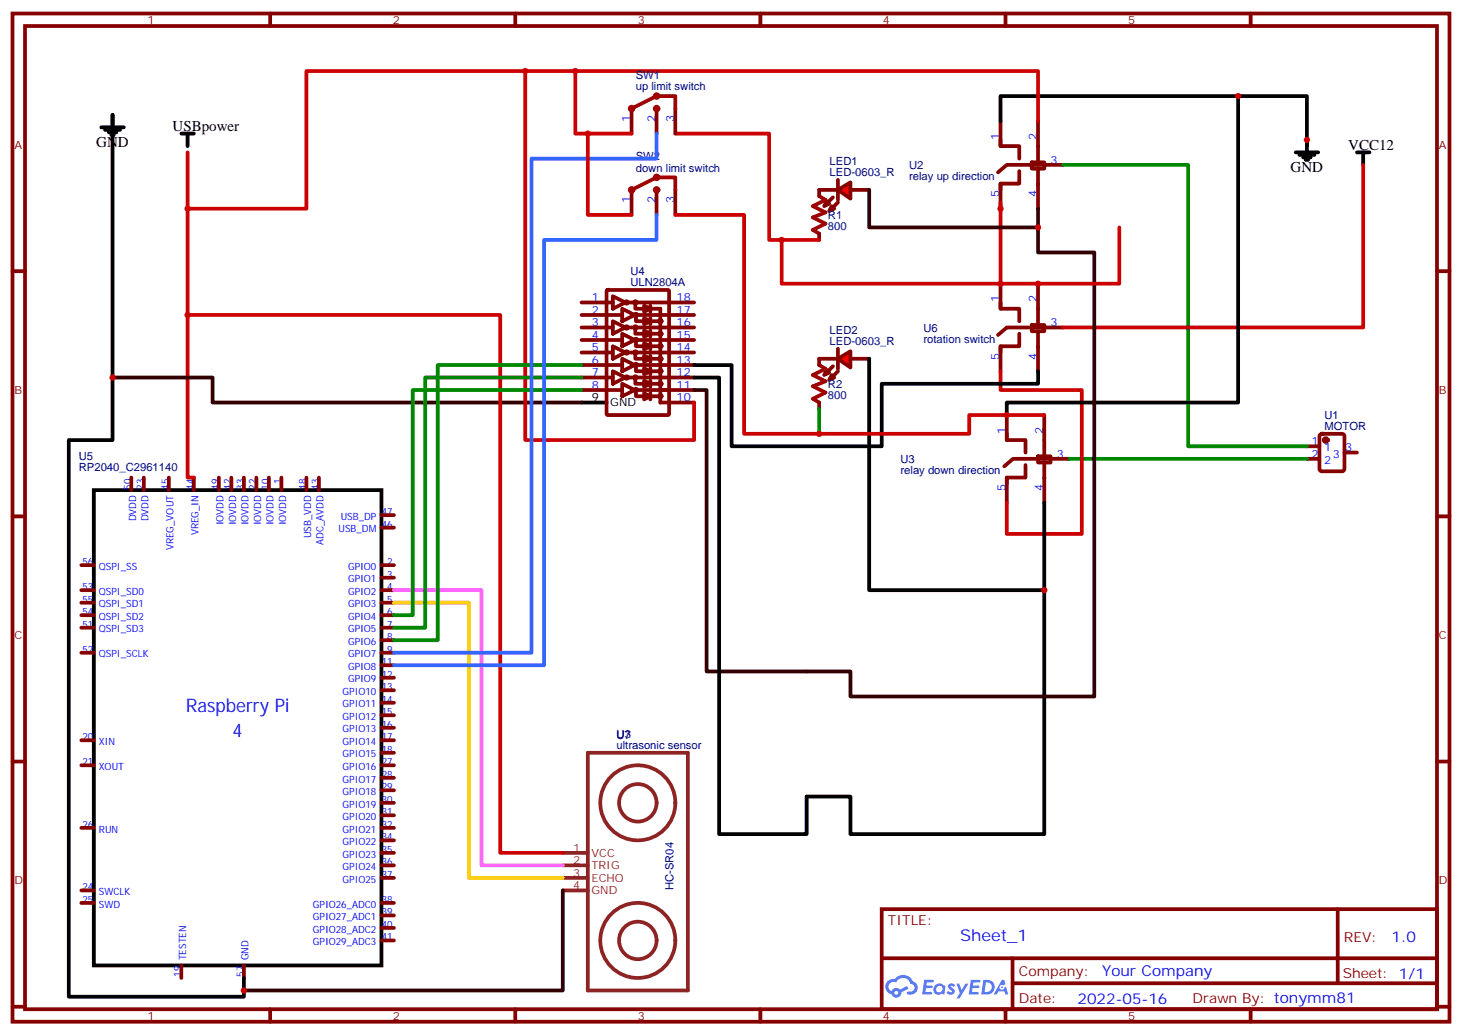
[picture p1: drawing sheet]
<svg xmlns="http://www.w3.org/2000/svg" width="412mm" height="292mm" viewBox="0 0 412 292" stroke-linecap="round" stroke-linejoin="round" font-family="sans-serif">
<g fill="none" stroke="#870000" stroke-width="1.1">
<path d="M3.5 3.8h405.4v284.3h-405.4zM7.1 7.3h398.2v277.3h-398.2zM76.2 3.8v3.5M145.3 3.8v3.5M214.5 3.8v3.5M283.6 3.8v3.5M352.8 3.8v3.5M3.5 76.5h3.6M405.3 76.5h3.6M3.5 145.6h3.6M405.3 145.6h3.6M3.5 214.8h3.6"/>
<path d="M405.3 214.8h3.6M248.7 256.4h156.6v28.2h-156.6zM377.3 256.4v20.9M248.7 270.2h156.5M285.6 277.3h119.6M285.6 270.2v14.2M3.5 283.9h3.6M76.2 284.6v3.5M145.3 284.6v3.5M214.5 284.6v3.5M283.6 284.6v3.5M352.8 284.6v3.5"/>
<path d="M405.3 283.9h3.6"/>
</g>
<g fill="#5487ff">
<path d="M267.7 277.6a1.22 1.22 0 0 1 1.7 .2l-.4 .6a.47 .47 0 0 0-.3-.4 .47 .47 0 0 0-.5 .2v.1a1.23 1.23 0 0 1 .8 2 1.44 1.44 0 0 1-2-.3l.5-.6 .7 .5a.29 .29 0 0 0 .3-.3 .29 .29 0 0 0-.2-.3 1.04 1.04 0 0 1-.6-1.7z"/>
<path d="M260.7 276.3h2.4l.3 .2-.2 .5-1.8 .1-.1 .8h1.5l.3 .4-.3 .4h-1.6l-.2 1.1h1.7l.2 .3-.2 .3-2.6 .1z"/>
<path d="M273.8 276.3h2.4l.3 .2-.1 .5-1.8 .1-.2 .8h1.6l.3 .4-.4 .4h-1.6l-.1 1.1h1.7l.2 .3-.2 .3-2.6 .1z"/>
<path d="M282.6 276.3h.7l.3 1.3-.6 .3a.69 .69 0 0 0-1 .3 .69 .69 0 0 0 .4 .9 .69 .69 0 0 0 .9-.6l.5-.2 .6 2.2h-.8l-.2-.9h-1.8l-.5 .9h-.8z"/>
<path d="M269.8 277.4h.8l.6 1.8 1.1-1.8h.9l-2.6 4.2h-.8l.9-1.5z"/>
<path d="M277.4 276.3l-.6 4.2h1.3a2.11 2.11 0 0 0 2.5-2.1 2.11 2.11 0 0 0-2.5-2.1zM278.1 277.1a1.39 1.39 0 0 1 1.7 1.4 1.39 1.39 0 0 1-1.8 1.3h-.3z"/>
<path d="M263.7 277.9a1.54 1.54 0 0 0-.1 2.2 1.54 1.54 0 0 0 2.2 .1l.6 .3 .3-2.3-.2-.3h-.4a1.49 1.49 0 0 0-2.4 0zM264 278.9a.94 .94 0 0 1 1.8 0 .94 .94 0 0 1-1.8 0z"/>
<path d="M250.4 276.7a2.18 2.18 0 0 0 1.1 3.7 1.44 1.44 0 0 0 1.6 .9 1.44 1.44 0 0 0 1.2-1.4l2-1.1-.5-.7-1.9 1a1.47 1.47 0 0 0-2.4 .4 1.39 1.39 0 0 1-.7-1.9 1.39 1.39 0 0 1 2-.5 2.12 2.12 0 0 1 2.2-1.3 2.12 2.12 0 0 1 1.9 1.7 1.14 1.14 0 0 1 1.1 1.4 1.14 1.14 0 0 1-1.7 .7 .43 .43 0 0 0-.5 .4 .43 .43 0 0 0 .4 .5 1.98 1.98 0 0 0 2.5-1.2 1.98 1.98 0 0 0-1.2-2.6 3.1 3.1 0 0 0-5.3-.6l-.9 .1zM252.3 280a.55 .55 0 0 1 1.1 0 .55 .55 0 0 1-1.1 0z"/>
<circle cx="282.6" cy="278.4" r=".26"/>
</g>
<g fill="none" stroke="#000" stroke-width="1.1">
<path d="M28.6 35.9h6.3M29.6 36.6h4.3M30.7 37.3h2.1M31.4 38h.7M31.7 32.4v3.5M51.2 37.7h3.5M52.9 37.7v3.5M368.7 39.4v3.6M365.5 43h6.3M366.5 43.7h4.3M367.6 44.4h2.1M368.3 45.1h.7"/>
<path d="M382.8 43h3.5M384.5 43v3.5M164 113.5h7.1"/>
</g>
<g fill="none" stroke="#870000" stroke-width="1.1">
<path d="M282.2 39.4v1.8h5.3v3.5M282.2 34.1v7.1M292.8 34.1v11.7M282.2 51.8v7M287.5 48.3v3.5h-5.3v1.8M291 45.8h3.6v1.8h-3.6zM292.8 47.6v11.2M299.9 46.5h-15.9l-2.5 2.1M164 99.4h8.9M164 92.4h8.9M164 95.9h7.1M164 85.3h8.9"/>
<path d="M164 88.8h11.5M171.2 81.9l.2-.1h17l.3 .1v34.8l-.2 .3-17.1 .1-.3-.2zM171.3 95.9h4.2M172.9 83.5l3.5 1.8-3.5 1.8zM172.9 90.6l3.5 1.8-3.5 1.7zM172.9 97.6l3.5 1.8-3.5 1.8zM175.5 87.1l3.5 1.7-3.5 1.8zM175.5 94.1l3.5 1.8-3.5 1.7zM177.1 99.4h18.7M177.1 92.4h18.7M177.1 85.3h18.7M179.2 85.3v1.8h2.5"/>
<path d="M179.2 92.4v1.7h2.5M179.2 99.4v1.8h2.5M179.4 89.2v1.4h2.3M179.4 96.2v1.4h2.5M179.7 88.7a.35 .35 0 0 0-.6-.1 .35 .35 0 0 0 .1 .5 .35 .35 0 0 0 .5-.3h16.1M179.7 95.8a.35 .35 0 0 0-.6-.2 .35 .35 0 0 0 .1 .6 .35 .35 0 0 0 .5-.3h16.1M183.4 87.1h2.9v26.4h9.5M183.4 86.2v1.7M183.4 89.7v1.8M183.4 93.2v1.8M183.4 96.8v1.7M183.4 90.6h2.9"/>
<path d="M183.4 94.1h2.9M183.4 97.6h2.9M164 102.9h11.5M164 106.5h8.9M164 110h11.5M172.9 104.7l3.5 1.8-3.5 1.7zM175.5 101.2l3.5 1.7-3.5 1.8zM175.5 108.2l3.5 1.8-3.5 1.8zM177.1 106.5h18.7M179.2 106.5v1.7h2.5M179.4 103.3v1.4h2.5M179.4 110.3v1.5h2.3"/>
<path d="M179.7 102.8a.35 .35 0 0 0-.6-.1 .35 .35 0 0 0 .1 .6 .35 .35 0 0 0 .5-.4h16.1M179.7 109.9a.35 .35 0 0 0-.6-.2 .35 .35 0 0 0 .1 .6 .35 .35 0 0 0 .5-.3h16.1M183.4 100.3v1.8M183.4 103.8v1.8M183.4 107.4v1.7M183.4 110.9v1.7M183.4 101.2h2.9M183.4 104.7h2.9M183.4 108.2h2.9M183.4 111.8h2.9M284 117.1v7M294.6 117.1v11.6"/>
<path d="M284 122.3v1.8h5.3v3.5M284 134.7v7M289.3 131.2v3.5h-5.3v1.8M292.8 128.7h3.5v1.8h-3.5zM294.6 130.5v11.2M301.6 129.4h-15.8l-2.5 2.1M368.7 125.9h3.5M368.7 129.4h3.5M372.4 122.5l.5-.2h5.6l.7 .5v9.4l-.4 .7h-5.9l-.7-.4v-9.5zM379.2 127.6h3.6"/>
<circle cx="176.7" cy="92.4" r=".35"/>
<circle cx="176.7" cy="85.3" r=".35"/>
<circle cx="176.7" cy="99.4" r=".35"/>
<circle cx="176.7" cy="106.5" r=".35"/>
</g>
<g fill="#870000" stroke="#870000" stroke-width="1.1">
<path d="M181.7 86.2l1.7 .9-1.7 .8z"/>
<path d="M181.7 89.7l1.7 .9-1.7 .9z"/>
<path d="M181.7 93.2l1.7 .9-1.7 .9z"/>
<path d="M181.7 96.8l1.7 .8-1.7 .9z"/>
<path d="M181.7 100.3l1.7 .9-1.7 .9z"/>
<path d="M181.7 103.8l1.7 .9-1.7 .9z"/>
<path d="M181.7 107.4l1.7 .8-1.7 .9z"/>
<path d="M181.7 110.9l1.7 .9-1.7 .8z"/>
<circle cx="373.9" cy="124.1" r=".53"/>
<circle cx="186.3" cy="104.7" r=".35"/>
<circle cx="186.3" cy="101.2" r=".35"/>
<circle cx="186.3" cy="97.6" r=".35"/>
<circle cx="186.3" cy="94.1" r=".35"/>
<circle cx="186.3" cy="90.6" r=".35"/>
<circle cx="186.3" cy="108.2" r=".35"/>
<circle cx="179.2" cy="106.5" r=".35"/>
<circle cx="179.2" cy="99.4" r=".35"/>
<circle cx="179.2" cy="92.4" r=".35"/>
<circle cx="179.2" cy="85.3" r=".35"/>
<circle cx="186.3" cy="111.8" r=".35"/>
</g>
<g fill="#f00" stroke="#870000" stroke-width="1.1">
<path d="M236.4 53.6l3.5-2.2v4.6z"/>
<path d="M236.4 50.7v5.7z"/>
</g>
<g fill="#870000" stroke="#870000" stroke-width="1.1">
<path d="M236.4 57.1l-1.5 1.4z"/>
<path d="M234.9 55.7l-1.4 1.4z"/>
</g>
<g fill="#f00" stroke="#870000" stroke-width="1.1">
<path d="M234.6 58.1l.7 .7-1.4 .7z"/>
<path d="M233.2 56.7l.7 .7-1.4 .7z"/>
</g>
<path d="M231.1 53.6h5.3M239.9 53.6h5.3" fill="none" stroke="#870000" stroke-width="1.1"/>
<g fill="#f00" stroke="#870000" stroke-width="1.1">
<path d="M236.4 101.2l3.5-2.1v4.5z"/>
<path d="M236.4 98.4v5.6z"/>
</g>
<g fill="#870000" stroke="#870000" stroke-width="1.1">
<path d="M236.4 104.7l-1.5 1.4z"/>
<path d="M234.9 103.3l-1.4 1.4z"/>
</g>
<g fill="#f00" stroke="#870000" stroke-width="1.1">
<path d="M234.6 105.8l.7 .7-1.4 .7z"/>
<path d="M233.2 104.4l.7 .7-1.4 .7z"/>
</g>
<g fill="none" stroke="#870000" stroke-width="1.1">
<path d="M178.2 30.6v7.1M185.2 30.6v7.1M190.5 30.6v7.1M178.2 53.6v7M185.2 53.6v7M190.5 53.6v7M231.1 53.6v1.7M231.1 65.9v1.8M282.2 85.3v1.8h5.3v3.5M282.2 80v7.1M282.2 97.6v7.1M287.5 94.1v3.5h-5.3v1.8"/>
<path d="M291 91.7h3.6v1.7h-3.6zM292.8 80v11.7M292.8 93.4v11.3M299.9 92.4h-15.9l-2.5 2.1M231.1 113.5v1.8M236.4 101.2h-5.3v1.7M239.9 101.2h5.3M37 134.7v3.5M40.6 134.7v3.5M47.6 134.7v3.5M54.7 134.7v3.5M61.7 134.7v3.5"/>
<path d="M65.3 134.7v3.5M68.8 134.7v3.5M72.3 134.7v3.5M75.8 134.7v3.5M79.4 134.7v3.5M86.4 134.7v3.5M90 134.7v3.5M22.9 159.4h3.6M107.6 159.4h3.5M107.6 148.8h3.5M107.6 145.3h3.5M22.9 166.4h3.6"/>
<path d="M22.9 170h3.6M22.9 177h3.6M22.9 173.5h3.6M107.6 162.9h3.5M107.6 166.4h3.5M107.6 170h3.5M107.6 177h3.5M107.6 173.5h3.5M22.9 184.1h3.6M107.6 187.6h3.5M107.6 191.1h3.5M107.6 194.7h3.5"/>
<path d="M107.6 198.2h3.5M107.6 184.1h3.5M107.6 180.6h3.5M22.9 208.8h3.6M22.9 215.8h3.6M107.6 201.7h3.5M107.6 205.2h3.5M107.6 208.8h3.5M107.6 212.3h3.5M107.6 215.8h3.5M107.6 219.4h3.5M22.9 233.5h3.6"/>
<path d="M107.6 233.5h3.5M107.6 222.9h3.5M107.6 226.4h3.5M107.6 229.9h3.5M107.6 237h3.5M22.9 251.1h3.6M22.9 254.6h3.6M107.6 254.6h3.5M107.6 240.5h3.5M107.6 244.1h3.5M107.6 247.6h3.5M107.6 258.2h3.5"/>
<path d="M51.2 272.3v3.5M68.8 272.3v3.5M107.6 261.7h3.5M107.6 265.2h3.5"/>
</g>
<path d="M31.7 32.4v91.7h-12.3v157h49.4v-5.3M282.2 34.1v-7h86.5v14.1M349.2 27.1v86.4h-65.2v3.6M195.8 106.5h7v128.7h24.7v-10.6h12.4v10.6h54.7v-93.5M195.8 102.9h10.6v23h42.3v-17.7h44.1v-3.5M245.2 101.2v65.2h49.4M26.5 138.2h81.1v134.1h-81.1z" fill="none" stroke="#000" stroke-width="1.1"/>
<path d="M148.2 20v104.1h47.6v-10.6M162.3 20v17.7h15.9M165.8 37.7v22.9h12.4M190.5 37.7h26.5v30h14.1M292.8 34.1v-14.1h-206.4v38.8h-33.5M52.9 43v91.7h1.8M282.2 57.1v22.9M384.5 46.5v45.9h-84.6M190.5 60.6h19.4v61.7h63.5v-5.2h21.2M315.7 64.1v15.9h-95.2v-12.3M52.9 88.8h88.2v151.7h17.6M282.2 104.7v5.3h23v40.6h-21.2v-8.9" fill="none" stroke="#c00" stroke-width="1.1"/>
<path d="M299.9 46.5h35.2v79.4h33.6M164 110h-47.6v63.5h-5.3M164 106.5h-44.1v70.5h-8.8M164 102.9h-40.5v77.7h-12.4M231.1 115.3v7M301.6 129.4h67.1" fill="none" stroke="#008700" stroke-width="1.1"/>
<path d="M245.2 53.6v10.5h47.6M292.8 58.8v12.4h15.9v125.2h-68.8v-7h-40.6v-79.4h-3.5M31.7 106.5h28.3v7h104M158.7 251.1v28.2h-89.9" fill="none" stroke="#300" stroke-width="1.1"/>
<path d="M231.1 55.3l1.7 1.1-3.5 1.7 3.5 1.8-3.5 1.4 3.5 1.8-3.5 1.7 1.8 1.1M231.1 102.9l1.7 1.1-3.5 1.8 3.5 1.7-3.5 1.4 3.5 1.8-3.5 1.8 1.8 1" fill="none" stroke="#a10000" stroke-width="1.1"/>
<g fill="none" stroke="#8c2424" stroke-width="1.1">
<path d="M165.8 212.3h28.2v67h-28.2zM158.7 240.5h7.1M158.7 244.1h7.1M158.7 247.6h7.1M158.7 251.1h7.1"/>
<circle cx="179.9" cy="226.4" r="10.6"/>
<circle cx="179.9" cy="226.4" r="5.3"/>
<circle cx="179.9" cy="265.2" r="10.6"/>
<circle cx="179.9" cy="265.2" r="5.3"/>
</g>
<path d="M111.1 166.4h24.7v77.7h22.9" fill="none" stroke="#f6f" stroke-width="1.1"/>
<path d="M111.1 170h21.2v77.6h26.4" fill="none" stroke="#fc0" stroke-width="1.1"/>
<g fill="none" stroke="#900" stroke-width="1.1">
<path d="M178.2 30.6l7-3.5h5.3v3.5M178.2 53.6l7-3.6h5.3v3.6"/>
<circle cx="178.2" cy="30.6" r=".53"/>
<circle cx="185.2" cy="30.6" r=".53"/>
<circle cx="185.2" cy="27.1" r=".53"/>
<circle cx="178.2" cy="53.6" r=".53"/>
<circle cx="185.2" cy="50" r=".53"/>
<circle cx="185.2" cy="53.6" r=".53"/>
</g>
<path d="M185.2 37.7v7h-35.3v139.4h-38.8M185.2 60.6v7.1h-31.7v119.9h-42.4" fill="none" stroke="#36f" stroke-width="1.1"/>
<g fill="#c00">
<circle cx="368.7" cy="39.4" r=".88"/>
<circle cx="282.2" cy="58.8" r=".88"/>
<circle cx="349.3" cy="27.1" r=".88"/>
<circle cx="31.8" cy="106.5" r=".88"/>
<circle cx="292.8" cy="64.1" r=".88"/>
<circle cx="294.6" cy="166.4" r=".88"/>
<circle cx="52.9" cy="58.8" r=".88"/>
<circle cx="148.2" cy="20" r=".88"/>
<circle cx="68.8" cy="279.3" r=".88"/>
<circle cx="52.9" cy="88.8" r=".88"/>
<circle cx="162.3" cy="20" r=".88"/>
<circle cx="220.5" cy="67.7" r=".88"/>
<circle cx="282.2" cy="80" r=".88"/>
<circle cx="292.8" cy="80" r=".88"/>
<circle cx="165.8" cy="37.7" r=".88"/>
<circle cx="284" cy="117.1" r=".88"/>
<circle cx="231.1" cy="122.3" r=".88"/>
</g>
<g font-size="5.3" fill="#00f">
<text x="52.4" y="200.8">Raspberry Pi</text>
<text x="65.6" y="207.9">4</text>
</g>
<text font-size="4.6" fill="#00f" x="270.8" y="265.4">Sheet_1</text>
<g font-size="4.2">
<text x="27.2" y="41.6">GND</text>
<text x="48.7" y="37">USBpower</text>
<text x="380.3" y="42.3">VCC12</text>
<text x="364.1" y="48.6">GND</text>
</g>
<g font-size="4.2" fill="#00f">
<text x="392.5" y="265.7">1.0</text>
<text x="310.9" y="275.2">Your Company</text>
<text x="304" y="283">2022-05-16</text>
</g>
<g font-size="3.9" fill="#800">
<text x="250.5" y="261">TITLE:</text>
<text x="379.1" y="265.7">REV:</text>
<text x="287.4" y="275.2">Company:</text>
<text x="378.7" y="275.8">Sheet: 1/1</text>
<text x="287.4" y="282.9">Date:</text>
<text x="336.4" y="282.9">Drawn By: tonymm81</text>
</g>
<g font-size="3.2" fill="#800">
<text x="41.6" y="6.8">1</text>
<text x="110.8" y="6.8">2</text>
<text x="179.9" y="6.8">3</text>
<text x="249.1" y="6.8">4</text>
<text x="318.2" y="6.8">5</text>
<text x="4.1" y="41.9">A</text>
<text x="405.9" y="41.9">A</text>
<text x="4.1" y="111.1">B</text>
<text x="405.9" y="111.1">B</text>
<text x="4.1" y="180.2">C</text>
<text x="405.9" y="180.2">C</text>
<text x="4.1" y="249.3">D</text>
<text x="405.9" y="249.3">D</text>
<text x="41.6" y="287.6">1</text>
<text x="110.8" y="287.6">2</text>
<text x="179.9" y="287.6">3</text>
<text x="249.1" y="287.6">4</text>
<text x="318.2" y="287.6">5</text>
</g>
<g font-size="3.2" fill="#000080">
<text x="179.3" y="22.3">SW1</text>
<text x="179.3" y="25.5">up limit switch</text>
<text x="179.3" y="45.3">SW2</text>
<text x="234" y="46.5">LED1</text>
<text x="256.5" y="47.6">U2</text>
<text x="179.3" y="48.4">down limit switch</text>
<text x="234" y="49.7">LED-0603_R</text>
<text x="256.5" y="50.9">relay up direction</text>
<text x="233.5" y="64.8">800</text>
<text x="233.5" y="61.7">R1</text>
<text x="177.8" y="77.5">U4</text>
<text x="177.8" y="80.7">ULN2804A</text>
<text x="234" y="94.1">LED2</text>
<text x="260.5" y="93.5">U6</text>
<text x="234" y="97.3">LED-0603_R</text>
<text x="260.5" y="96.7">rotation switch</text>
<text x="233.5" y="112.5">800</text>
<text x="233.5" y="109.3">R2</text>
<text x="373.6" y="118.1">U1</text>
<text x="373.6" y="121.3">MOTOR</text>
<text x="22.2" y="129.7">U5</text>
<text x="254" y="130.5">U3</text>
<text x="22.2" y="132.9">RP2040_C2961140</text>
<text x="254" y="133.8">relay down direction</text>
<text x="173.9" y="208.3">U7</text>
<text x="173.9" y="208.1">U3</text>
<text x="173.9" y="211.2">ultrasonic sensor</text>
<text x="190" y="251.1" transform="rotate(-90 190 251.1)">HC-SR04</text>
</g>
<g font-size="3.2" fill="#00f">
<text x="177.8" y="34.4" transform="rotate(-90 177.8 34.4)">1</text>
<text x="184.9" y="34.4" transform="rotate(-90 184.9 34.4)">2</text>
<text x="190.1" y="34.4" transform="rotate(-90 190.1 34.4)">3</text>
<text x="281.9" y="39.4" transform="rotate(-90 281.9 39.4)">1</text>
<text x="292.5" y="39.4" transform="rotate(-90 292.5 39.4)">2</text>
<text x="296.3" y="46.1">3</text>
<text x="177.8" y="57.3" transform="rotate(-90 177.8 57.3)">1</text>
<text x="184.9" y="57.3" transform="rotate(-90 184.9 57.3)">2</text>
<text x="190.1" y="57.3" transform="rotate(-90 190.1 57.3)">3</text>
<text x="281.9" y="55.6" transform="rotate(-90 281.9 55.6)">5</text>
<text x="292.5" y="55.6" transform="rotate(-90 292.5 55.6)">4</text>
<text x="167" y="84.9">1</text>
<text x="167" y="88.5">2</text>
<text x="190.9" y="84.9">18</text>
<text x="190.9" y="88.5">17</text>
<text x="281.9" y="85.3" transform="rotate(-90 281.9 85.3)">1</text>
<text x="292.5" y="85.3" transform="rotate(-90 292.5 85.3)">2</text>
<text x="167" y="92">3</text>
<text x="167" y="95.5">4</text>
<text x="190.9" y="95.5">15</text>
<text x="190.9" y="92">16</text>
<text x="296.3" y="92">3</text>
<text x="167" y="99.1">5</text>
<text x="190.9" y="99.1">14</text>
<text x="281.9" y="101.4" transform="rotate(-90 281.9 101.4)">5</text>
<text x="292.5" y="101.4" transform="rotate(-90 292.5 101.4)">4</text>
<text x="167" y="102.6">6</text>
<text x="167" y="106.1">7</text>
<text x="190.9" y="106.1">12</text>
<text x="190.9" y="102.6">13</text>
<text x="167" y="109.6">8</text>
<text x="190.9" y="113.2">10</text>
<text x="190.9" y="109.6">11</text>
<text x="283.6" y="122.3" transform="rotate(-90 283.6 122.3)">1</text>
<text x="294.2" y="122.3" transform="rotate(-90 294.2 122.3)">2</text>
<text x="370" y="125.5">1</text>
<text x="298.1" y="129">3</text>
<text x="370" y="129">2</text>
<text x="373.5" y="127.3">1</text>
<text x="373.5" y="130.8">2</text>
<text x="375.9" y="129">3</text>
<text x="379.4" y="127.3">3</text>
<text x="283.6" y="138.5" transform="rotate(-90 283.6 138.5)">5</text>
<text x="294.2" y="138.5" transform="rotate(-90 294.2 138.5)">4</text>
</g>
<g font-size="3.2">
<text x="167" y="113.2">9</text>
<text x="172.2" y="114.6">GND</text>
</g>
<g font-size="3.2" fill="#8d2323">
<text x="161.7" y="240.2">1</text>
<text x="161.7" y="243.7">2</text>
<text x="166.9" y="241.6">VCC</text>
<text x="166.9" y="245.1">TRIG</text>
<text x="161.7" y="247.2">3</text>
<text x="161.7" y="250.8">4</text>
<text x="166.9" y="248.6">ECHO</text>
<text x="166.9" y="252.2">GND</text>
</g>
<g font-size="2.8" fill="#00f">
<text x="79.3" y="136.6" transform="rotate(-90 79.3 136.6)">1</text>
<text x="37" y="138.1" transform="rotate(-90 37 138.1)">50</text>
<text x="40.5" y="138.1" transform="rotate(-90 40.5 138.1)">23</text>
<text x="47.6" y="138.1" transform="rotate(-90 47.6 138.1)">45</text>
<text x="54.6" y="138.1" transform="rotate(-90 54.6 138.1)">44</text>
<text x="61.7" y="138.1" transform="rotate(-90 61.7 138.1)">49</text>
<text x="65.2" y="138.1" transform="rotate(-90 65.2 138.1)">42</text>
<text x="68.8" y="138.1" transform="rotate(-90 68.8 138.1)">33</text>
<text x="72.3" y="138.1" transform="rotate(-90 72.3 138.1)">22</text>
<text x="75.8" y="138.1" transform="rotate(-90 75.8 138.1)">10</text>
<text x="86.4" y="138.1" transform="rotate(-90 86.4 138.1)">48</text>
<text x="89.9" y="138.1" transform="rotate(-90 89.9 138.1)">43</text>
<text x="38.4" y="147.1" transform="rotate(-90 38.4 147.1)">DVDD</text>
<text x="41.9" y="147.1" transform="rotate(-90 41.9 147.1)">DVDD</text>
<text x="63.1" y="148.2" transform="rotate(-90 63.1 148.2)">IOVDD</text>
<text x="66.6" y="148.2" transform="rotate(-90 66.6 148.2)">IOVDD</text>
<text x="70.1" y="148.2" transform="rotate(-90 70.1 148.2)">IOVDD</text>
<text x="73.6" y="148.2" transform="rotate(-90 73.6 148.2)">IOVDD</text>
<text x="77.2" y="148.2" transform="rotate(-90 77.2 148.2)">IOVDD</text>
<text x="80.7" y="148.2" transform="rotate(-90 80.7 148.2)">IOVDD</text>
<text x="96.1" y="146.6">USB_DP</text>
<text x="107.7" y="148.8">46</text>
<text x="107.7" y="145.2">47</text>
<text x="48.9" y="155.2" transform="rotate(-90 48.9 155.2)">VREG_VOUT</text>
<text x="56" y="151" transform="rotate(-90 56 151)">VREG_IN</text>
<text x="87.8" y="151.8" transform="rotate(-90 87.8 151.8)">USB_VDD</text>
<text x="91.3" y="153.7" transform="rotate(-90 91.3 153.7)">ADC_AVDD</text>
<text x="95.5" y="150.1">USB_DM</text>
<text x="23.3" y="159.3">56</text>
<text x="27.9" y="160.7">QSPI_SS</text>
<text x="98.2" y="160.7">GPIO0</text>
<text x="109.2" y="159.3">2</text>
<text x="23.3" y="166.4">53</text>
<text x="27.9" y="167.8">QSPI_SD0</text>
<text x="98.2" y="164.2">GPIO1</text>
<text x="98.2" y="167.8">GPIO2</text>
<text x="109.2" y="162.9">3</text>
<text x="109.2" y="166.4">4</text>
<text x="23.3" y="173.5">54</text>
<text x="23.3" y="169.9">55</text>
<text x="27.9" y="171.3">QSPI_SD1</text>
<text x="98.2" y="171.3">GPIO3</text>
<text x="109.2" y="169.9">5</text>
<text x="109.2" y="173.5">6</text>
<text x="23.3" y="177">51</text>
<text x="27.9" y="178.3">QSPI_SD3</text>
<text x="27.9" y="174.8">QSPI_SD2</text>
<text x="98.2" y="174.8">GPIO4</text>
<text x="98.2" y="178.3">GPIO5</text>
<text x="109.2" y="177">7</text>
<text x="23.3" y="184">52</text>
<text x="27.9" y="185.4">QSPI_SCLK</text>
<text x="98.2" y="181.9">GPIO6</text>
<text x="98.2" y="185.4">GPIO7</text>
<text x="109.2" y="180.5">8</text>
<text x="109.2" y="184">9</text>
<text x="98.2" y="188.9">GPIO8</text>
<text x="107.7" y="187.6">11</text>
<text x="107.7" y="191.1">12</text>
<text x="96.6" y="196">GPIO10</text>
<text x="98.2" y="192.5">GPIO9</text>
<text x="107.7" y="194.6">13</text>
<text x="96.6" y="199.5">GPIO11</text>
<text x="96.6" y="203">GPIO12</text>
<text x="107.7" y="198.2">14</text>
<text x="107.7" y="201.7">15</text>
<text x="23.3" y="208.7">20</text>
<text x="96.6" y="206.6">GPIO13</text>
<text x="107.7" y="205.2">16</text>
<text x="107.7" y="208.7">17</text>
<text x="23.3" y="215.8">21</text>
<text x="27.9" y="210.1">XIN</text>
<text x="96.6" y="210.1">GPIO14</text>
<text x="96.6" y="213.6">GPIO15</text>
<text x="107.7" y="212.3">18</text>
<text x="107.7" y="215.8">27</text>
<text x="27.9" y="217.2">XOUT</text>
<text x="96.6" y="217.2">GPIO16</text>
<text x="96.6" y="220.7">GPIO17</text>
<text x="107.7" y="219.3">28</text>
<text x="96.6" y="224.2">GPIO18</text>
<text x="96.6" y="227.7">GPIO19</text>
<text x="107.7" y="222.8">29</text>
<text x="107.7" y="226.4">30</text>
<text x="23.3" y="233.4">26</text>
<text x="96.6" y="231.3">GPIO20</text>
<text x="107.7" y="229.9">31</text>
<text x="107.7" y="233.4">32</text>
<text x="27.9" y="234.8">RUN</text>
<text x="96.6" y="234.8">GPIO21</text>
<text x="96.6" y="238.3">GPIO22</text>
<text x="107.7" y="237">34</text>
<text x="96.6" y="241.8">GPIO23</text>
<text x="96.6" y="245.4">GPIO24</text>
<text x="107.7" y="240.5">35</text>
<text x="107.7" y="244">36</text>
<text x="23.3" y="251.1">24</text>
<text x="96.6" y="248.9">GPIO25</text>
<text x="107.7" y="247.5">37</text>
<text x="23.3" y="254.6">25</text>
<text x="27.9" y="252.4">SWCLK</text>
<text x="27.9" y="256">SWD</text>
<text x="88.3" y="256">GPIO26_ADC0</text>
<text x="107.7" y="254.6">38</text>
<text x="88.3" y="259.5">GPIO27_ADC1</text>
<text x="88.3" y="263">GPIO28_ADC2</text>
<text x="107.7" y="258.1">39</text>
<text x="107.7" y="261.7">40</text>
<text x="88.3" y="266.5">GPIO29_ADC3</text>
<text x="107.7" y="265.2">41</text>
<text x="51.1" y="275.4" transform="rotate(-90 51.1 275.4)">19</text>
<text x="52.5" y="270.9" transform="rotate(-90 52.5 270.9)">TESTEN</text>
<text x="68.8" y="275.4" transform="rotate(-90 68.8 275.4)">57</text>
<text x="70.1" y="270.9" transform="rotate(-90 70.1 270.9)">GND</text>
</g>
</svg>
